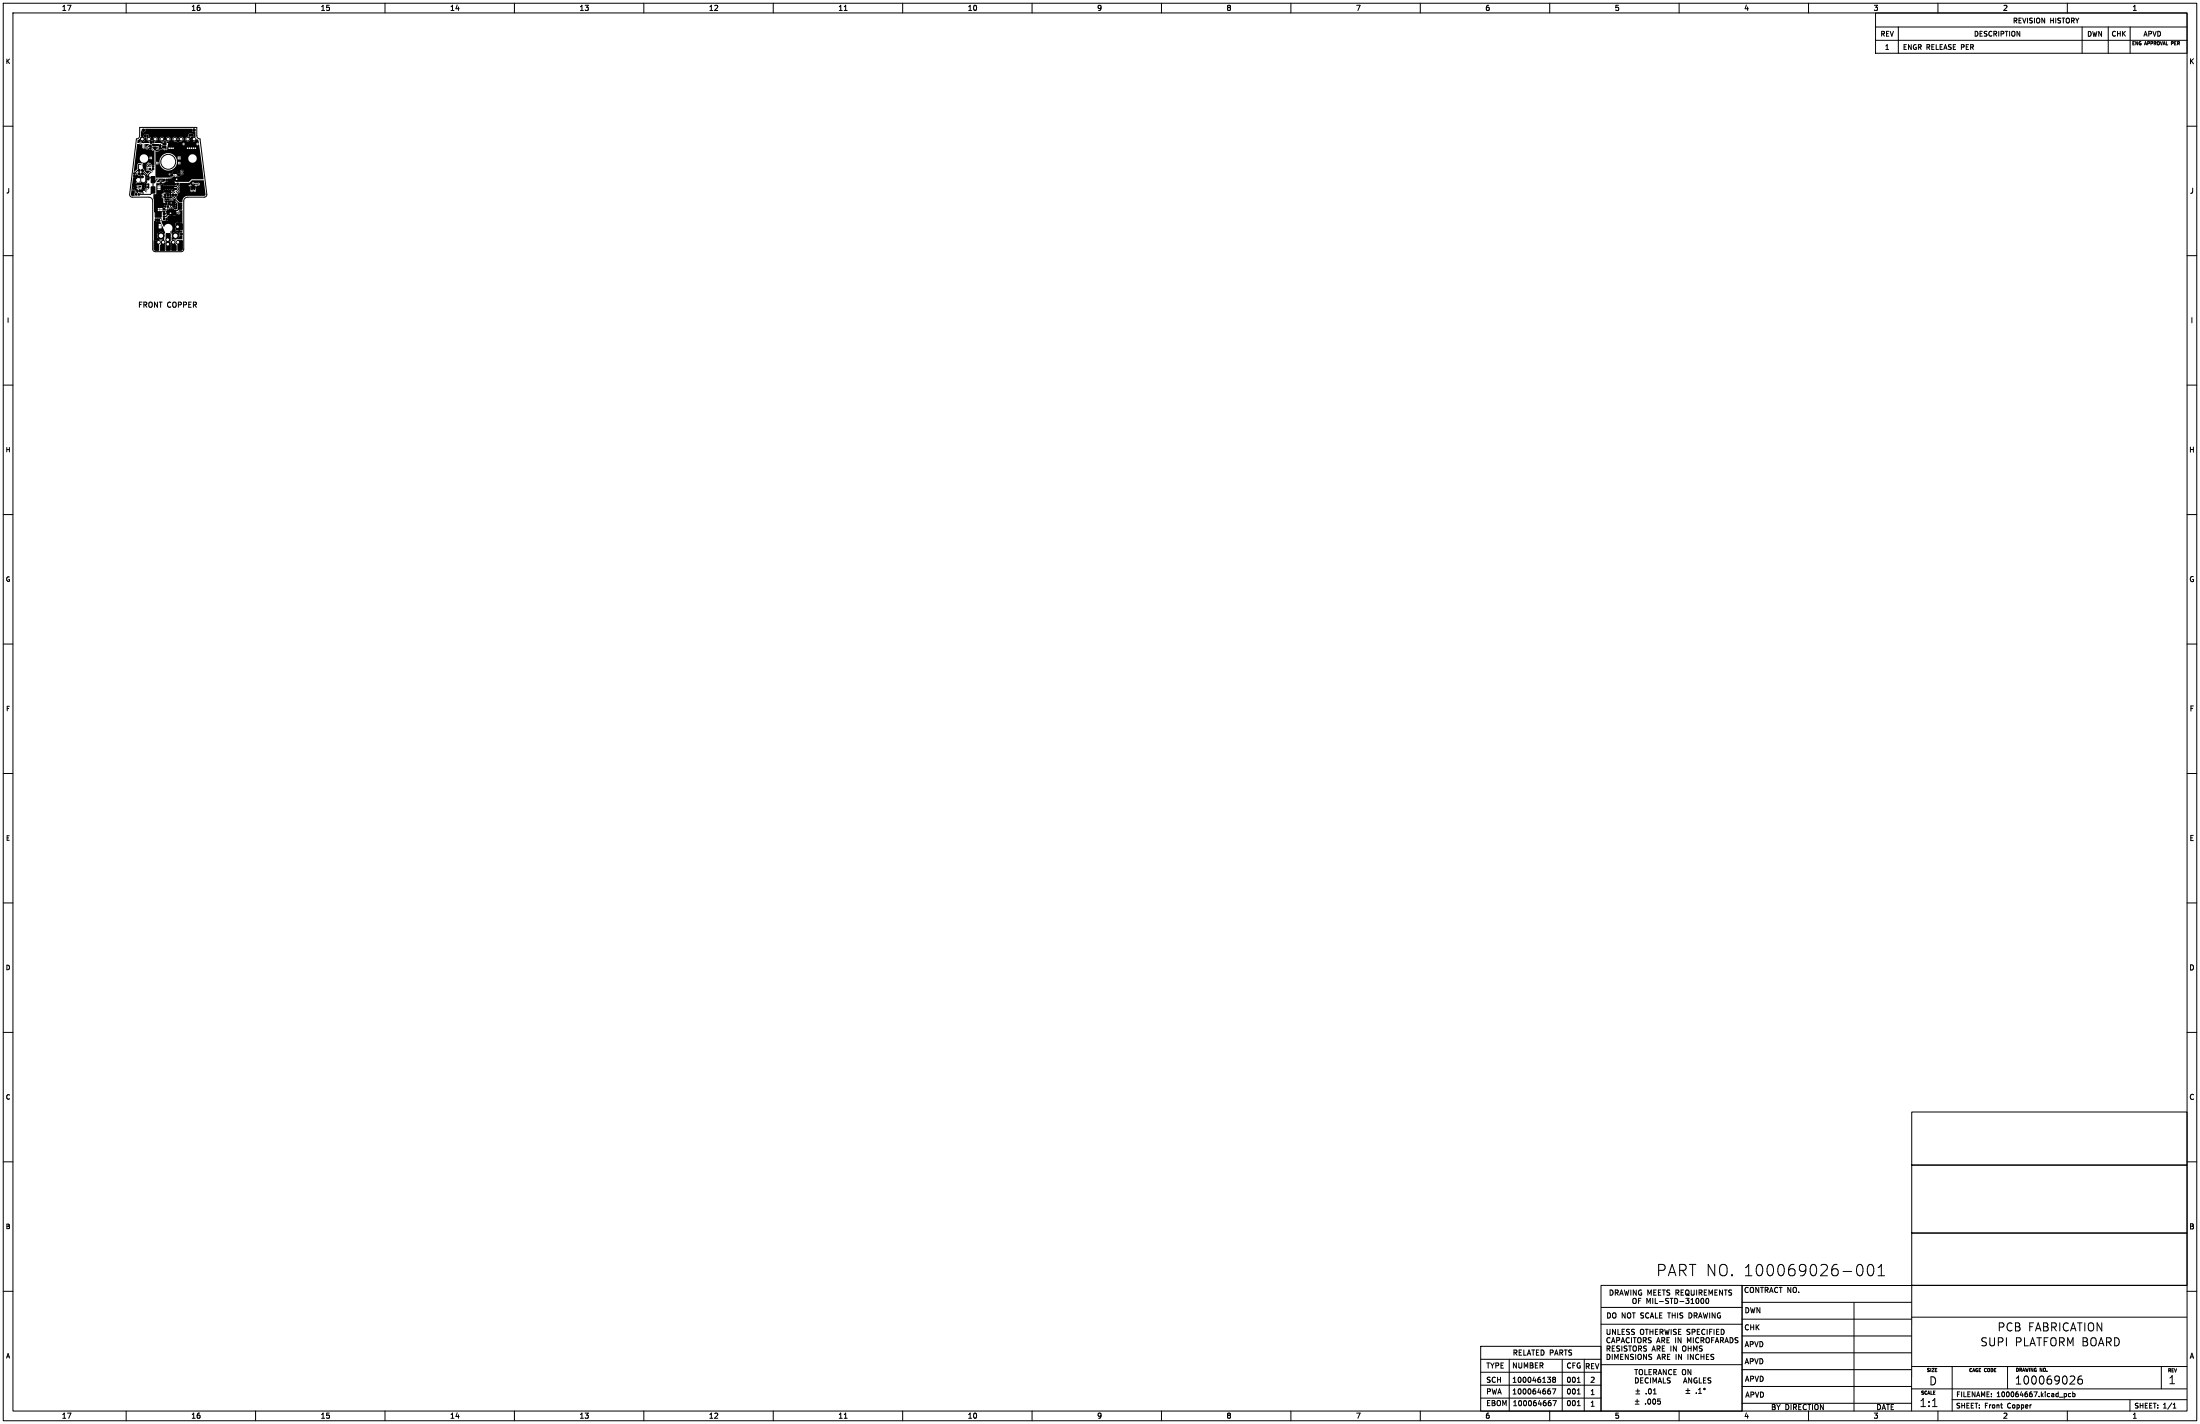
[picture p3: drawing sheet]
<svg xmlns="http://www.w3.org/2000/svg" width="864mm" height="559mm" viewBox="0 0 864 559" stroke-linecap="round" stroke-linejoin="round" font-family="sans-serif">
<g fill="none" stroke="#000" stroke-width=".39">
<path d="M1.3 1.3h861v556.2h-861zM5.1 5.1h853.4v548.6h-853.4zM49.5 1.3v3.8M100.3 1.3v3.8M151.1 1.3v3.8M201.9 1.3v3.8M252.7 1.3v3.8M303.5 1.3v3.8M331.4 4.1h1.1M354.3 1.3v3.8M405.1 1.3v3.8M455.9 1.3v3.8"/>
<path d="M506.7 1.3v3.8M557.5 1.3v3.8M608.3 1.3v3.8M659.1 1.3v3.8M709.9 1.3v3.8M736.2 5.1h122.3v15.8h-122.3zM736.2 10.6h122.3M736.3 15.8h122.2M740.3 19.4h1.1M740.3 18l.5-.5v1.9M745.2 10.6v10.3M760.7 1.3v3.8"/>
<path d="M811.5 1.3v3.8M817.3 10.6v10.3M827.6 10.6v10.3M836.2 10.6v10.3M837.3 16.9h.4M837.9 16.3h-.6v1.3h.6M838.4 17.6v-1.3l.7 1.3M1.3 49.5h3.8M54.8 50h22.5v3.2a1.27 1.27 0 0 0 1.2 1.3l2.7 22-.3 .6-.6 .3h-6.6a1.52 1.52 0 0 0-1.6 1.5v18.9l-.3 .7-.7 .3h-10.2l-.8-.5-.2-19.4a1.52 1.52 0 0 0-1.5-1.5h-6.6l-.9-.8 2.7-22.1a1.27 1.27 0 0 0 1.2-1.3zM57.9 53.3v.7l1.3 1.4v.4M59 58.2l1.5 .1M60.2 58.7l.3 .1"/>
<path d="M60.5 57.8h-.9l-.6-.6h-.5l-.8 .9M61 54.6l-.8 .7v.5M61.1 58.8h.1M61.1 58.3l.5 .3M61.1 58.8l.9 .3M61.1 57.8l1 .3M62 59.1h.1M62.9 57.2h.1M63.5 54.6l1 1v1M64 56.6h-.4l-.7 .6M64 57.7l-.5 .5h-.6l-.9 .9M64.5 57.7v.8"/>
<path d="M65 57.7l.3 .8M66 54.6l-1 1v1M68.6 54.6l1 .7M71.1 54.6l-1 .7M74.5 53v.7l-.8 .9M858.5 49.5h3.8M52.6 73h1.3M52.6 73h.1M52.8 69.1l.3 .3h1.5M53.4 72.5l-1.3-.2-.1 1.3 .6 .4 .5-.5 1.1-.1M53.4 74.5l.1 1.8M53.6 74h.3"/>
<path d="M53.9 74h.1M53.9 75l.2 .5h.3M53.9 73h.1M54.4 74.4v.4M54.6 68.2l.7 .6v2.5l-.3 .2M54.9 74.8v.9M55.4 74.8l.2 1M55.6 64.5l-1.2 .1 .2 2.3h-.6l-1.2 1.2M55.9 72h.1M55.9 75l.2 .8M55.9 66.9l1.7 1.7v3l-.3 .3-1.4 .1M55.9 68.2h.5l.8 .8v2.3l-1.7 .2-.1 .7"/>
<path d="M56.2 74h.6l.5 .5M56.2 73h.5l.5 .5M56.3 74.5l1.1 .6M57.2 72.5h-.9M57.8 72.8h.1M57.9 64.9h.1M58.2 73.5l-.3 .5M58.2 72.5l-.4 .3M58.3 64.4h.1M58.4 64.4v.5M58.9 64.9h.1M58.9 66.3l.6 .7"/>
<path d="M60.1 66.3l-2 2.3v.7M60.1 69.8h-1.4l-.6 .5M60.1 75.3l-1 1h-4.6M61.8 70.2l-1 1h-.7v2.6M63.9 77.3l1 .1M64.4 75.1l.2 .7M65.9 75.1v.6l-.6 .1-.4 .7M66.3 79.1h.4l.5 .5M66.4 75.1v.7l-.5 .7M66.6 68.4h.7M66.9 75.1v1.4M66.9 76.5h.1"/>
<path d="M67.3 68.9h.1M67.3 68.9h1.1M67.9 76.5h.1M67.9 75.1v1.4M67.9 75.1h.1M68.1 69.4h.5M68.5 78.5h.4l1.7 1.7M68.8 74.2h.1M68.8 73.2h.9M68.8 74.2h.9M69 76.5h-1.1M69.3 68.9h.9"/>
<path d="M69.7 73.2h.1M71.4 68.2l-1.2 .2M74.9 72.8l.4 .4M75.4 72.6l-.2-.5h-.6l-.3 .7M75.4 74.1l-.1 .7M75.8 74.1v1.1M75.8 72.1v.5M76.2 74.1l.1 .7M76.7 72.8l-.4 .4M77.9 72.3h-1.4l-.3 .3M64.4 82l.8 .5M64.4 83.1v.8l1.5-.3"/>
<path d="M64.4 86h.1M65.2 82.5l.3 .6h.4M65.2 82.5h.1M65.9 84.1l-.8 .9h-.7v1M65.9 81v1.6M65.9 81h.1M66.3 80.1l.9 .2 .1 .7M68.5 80.3l-.2 .7M68.7 83.1h-1.1l-.3 .2 .8 .8 1.4 .2M68.7 83.6h1.5M70.6 81.6l-.9 1h-1M1.3 100.3h3.8"/>
<path d="M54.7 119.5h.7M55.7 118.6h-1v2M56.5 119.6l.9-.1 .1-.8-1-.1v2M57 119.6l.6 1M58.5 118.8l.4-.2 .8 .2 .1 1.1-.3 .6-.6 .1-.4-.3zM61.8 118.6v2l-1.2-2v2M62.5 118.6h1.1M63.1 118.6v2M858.5 100.3h3.8M1.3 151.1h3.8M858.5 151.1h3.8M1.3 201.9h3.8"/>
<path d="M858.5 201.9h3.8M1.3 252.7h3.8M858.5 252.7h3.8M1.3 303.5h3.8M858.5 303.5h3.8M1.3 354.3h3.8M858.5 354.3h3.8M1.3 405.1h3.8M858.5 405.1h3.8M750.4 436.4h108.1v20.8h-108.1zM1.3 455.9h3.8M750.4 457.2h108.1v26.7h-108.1z"/>
<path d="M858.5 455.9h3.8M728.8 497.9a1.63 1.63 0 0 1 1-1.7 1.14 1.14 0 0 1 1.3 .8 2.29 2.29 0 0 1-1.3 3.6 1.63 1.63 0 0 1-1-1.7M733.4 496.6a1.06 1.06 0 0 1 1.1-.4 1.06 1.06 0 0 1 .8 .8 2.29 2.29 0 0 1-1.2 3.6 2.71 2.71 0 0 1-.7-4zM737.2 497.5l1.3-1.3v4.4M750.4 483.9h108.1v20.5h-108.1zM1.3 506.7h3.8M628.5 504.4h55.3v49.4h-55.3zM628.5 519.7h55.3M628.6 513.1h55.2M631.1 515.2a1.03 1.03 0 0 1 1.1 1 1.03 1.03 0 0 1-1.1 1zM632 506.2a1.03 1.03 0 0 1 1.2 1 1.03 1.03 0 0 1-1.2 1.1zM633.3 515.3l.6-.1 .4 .3 .1 1-.5 .7-.8-.3-.1-1z"/>
<path d="M634.1 507.3l.9-.1 .1-.8-1-.2v2.1M634.6 507.3l.6 1M635.8 508.3l.7-2.1 .7 2.1M636 507.7h1M637.7 506.2l.4 2.1 .4-1.5 .4 1.5 .5-2.1M640.2 506.2v2.1M641.2 509.6l.6-.1 .4 .3 .1 1-.5 .7-.8-.3-.1-1zM642.3 506.2v2.1l-1.2-2.1v2.1M643.2 510.5h.6M644.1 509.5h-.9v2M644.3 506.3a.92 .92 0 0 0-1.1 1 .92 .92 0 0 0 1.2 .8v-.7h-.4M646.5 511.5v-2l.6 1.4 .7-1.4v2"/>
<path d="M646.8 508.3v-2.1l.7 1.5 .7-1.5v2.1M648.8 509.5v2M649.2 507.2h.6M649.7 509.5v2h1M650.1 506.2h-.9v2.1h.9M651 507.2h.7M651.4 510.8h1.5M652 506.2h-1v2.1h1M652.6 506.2h1.1M653.1 506.2v2.1M655 509.6l-1.1 .1a.85 .85 0 0 0 1 1.1l-.1 .6h-1M655.5 506.3l-1.1 .1a.85 .85 0 0 0 1 1.1l-.1 .7h-1"/>
<path d="M655.6 509.5h1.1M656.1 509.5v2M657.4 509.5a1.03 1.03 0 0 1 1.2 1 1.03 1.03 0 0 1-1.2 1zM657.9 507.3l.9-.1 .1-.8-1-.2v2.1M658.4 507.3l.6 1M659.4 510.8h1.6M659.9 507.2h.7M660.9 506.2h-1v2.1h1M661.7 509.5h1.3l-.7 .8 .6 .2v.8h-1.2M661.9 506.3l.6-.1 .4 .3 .1 1.1-.5 .7-.8-.3v-1.1zM662 507.8l1.1 .6M663.8 511.5h1.1"/>
<path d="M663.8 510.1l.6-.6v2M663.9 506.2v1.7l.4 .4 .7-.4v-1.7M666 509.6l.2-.1a.99 .99 0 0 1 .7 1 .99 .99 0 0 1-.9 .9l-.3-.6zM666 506.2v2.1M667 507.3l.9-.1 .1-.8-1-.2v2.1M667.5 507.3l.6 1M667.9 509.6l.2-.1a.99 .99 0 0 1 .8 1 .99 .99 0 0 1-1 .9l-.2-.6zM669 507.2h.7M669.9 509.6l.2-.1a.99 .99 0 0 1 .7 1 .99 .99 0 0 1-.9 .9l-.3-.6zM670 506.2h-1v2.1h1M670.8 508.3v-2.1l.7 1.5 .7-1.5v2.1M673.2 507.2h.6"/>
<path d="M674.1 506.2h-.9v2.1M676.2 506.2v2.1l-1.2-2.1v2.1M676.8 506.2h1.2M677.4 506.2v2.1M679.7 506.3l-.7-.1-.4 .4 .2 .5 .6 .2M683.8 517.7h66.6M683.8 511.1h66.6M683.8 504.5v49.2M685.3 513.1a1.03 1.03 0 0 1 1.2 1.1 1.03 1.03 0 0 1-1.2 1zM686.2 505.4a.9 .9 0 0 0-1.2 .8 .9 .9 0 0 0 1.2 .8M687.2 513.1l.4 2.1 .4-1.5 .4 1.5 .5-2.1M687.3 505.3l.6-.1 .4 .3 .1 1-.5 .7-.8-.3-.1-1z"/>
<path d="M690.4 505.2v2l-1.2-2v2M690.8 513.1v2.1l-1.1-2.1v2.1M691.1 505.2h1.1M691.6 505.2v2M692.9 506.2h1l.1-.8-1.1-.2v2M693.4 506.2l.7 1M694.6 507.2l.7-2 .7 2M694.8 506.6h1M697.8 505.4a.9 .9 0 0 0-1.2 .8 .9 .9 0 0 0 1.2 .8M698.4 505.2h1.2M699 505.2v2M703 505.2v2l-1.2-2v2"/>
<path d="M703.9 505.5l.4-.3 .8 .3 .1 1-.3 .6-.6 .1-.4-.3zM706.1 507v.2M727.8 511.1v42.6M737.2 500.6h2.6M750.4 504.4v49.3M750.5 516.9h107.9M858.5 504.4h-174.7M858.5 506.7h3.8M581.2 528.3h47.3v25.5h-47.3zM581.2 538.5h47.3M581.2 533.4h47.3M592.4 533.4v20.3"/>
<path d="M613.2 533.4v20.3M621.9 533.4v20.3M628.5 535.5h55.2M630.8 521.6v1.7l.4 .4 .8-.4v-1.7M630.8 531.5a1.03 1.03 0 0 1 1.2 1 1.03 1.03 0 0 1-1.2 1zM630.8 528.2v2M631.3 529.2l.7 1M632 525.1a.82 .82 0 0 0-1 0 .82 .82 0 0 0-.2 1M632.6 526.9l.7-2 .6 2M632.9 528.2v2h.9M632.9 531.5v2M633.8 533.5v-2l.7 1.4 .7-1.4v2"/>
<path d="M634.1 521.6v2.1l-1.1-2.1v2.1M635.1 521.6v2.1h1M635.4 526l.4-.4-.1-.5-1.1-.2v2M635.8 529.8l-.4 .4-.8-.1M636.2 532.4h.6M636.4 526.9l.6-2 .7 2M636.7 528.2v2M636.8 522.6h.6M637.1 531.5h-.9v2h.9M637.7 521.6h-.9v2.1h.9M638.7 529.8l-.4 .4-.8-.1M639.2 531.5v2l-1.2-2v2"/>
<path d="M639.6 525.1a.82 .82 0 0 0-1.1 0 .82 .82 0 0 0-.2 1M639.7 521.7l-1.1 .1a.85 .85 0 0 0 1 1.1l-.1 .7h-1M639.8 528.2v2M640.4 524.9v2M641.1 524.9h1.2M641.1 529.9l.4 .3 .8-.3M641.2 531.5l-1.1 .1a.85 .85 0 0 0 1 1.1l-.1 .7h-1M641.6 521.7l-1.1 .1a.85 .85 0 0 0 1 1.1l-.1 .7h-1M641.7 524.9v2M641.7 537.4h1.2M642.1 531.5v2M642.3 537.4v2.1"/>
<path d="M642.9 525.2l.4-.3 .8 .3 .1 1.1-.3 .5-.6 .1-.4-.3zM643 531.7l.4-.2 .8 .2 .1 1.1-.3 .6-.6 .1-.4-.3zM643.2 529.2l1-.1 .1-.7-1.1-.2v2M643.4 538.8l.1-1.1 .4-.3 .8 .3 .1 1.1M643.7 529.2l.7 1M644 521.9l.4-.3 .8 .3 .1 1.1-.3 .6-.6 .1-.4-.3zM645.1 526l.9-.1 .1-.8-1-.2v2M645.6 526l.6 .9M645.7 537.4v2.1M645.8 521.6h1.2M646.3 528.3l-1 .1a.85 .85 0 0 0 .9 1l-.1 .7h-.9M646.3 531.5v2l-1.1-2v2"/>
<path d="M646.4 521.6v2.1M647.3 538.4h.7M647.7 522.6h1.1M647.7 521.6v2.1M648.2 525l-1.1 .1a.85 .85 0 0 0 1 1.1l-.1 .6h-1M648.3 537.4h-1v2.1M648.4 531.5l-1.1 .1a.85 .85 0 0 0 1 1.1l-.1 .7h-1M648.5 530.2l.6-2 .7 2M648.7 529.6h.9M648.8 521.6v2.1M649.8 522.6h.7M649.9 538.5l.4-.4-.1-.5-1.1-.2v2.1"/>
<path d="M650.3 526.9l.7-2 .7 2M650.5 529.2l1-.1 .1-.7-1.1-.2v2M650.5 526.4h1M650.5 533.5l.7-2 .6 2M650.7 532.9h1M650.8 521.6h-1v2.1h1M650.9 539.5l.7-2.1 .6 2.1M651 529.2l.7 1M651.7 522.7l.9-.1 .1-.8-1-.2v2.1M652.1 522.7l.7 1M652.3 526l1-.1 .1-.8-1.1-.2v2M652.5 532.5l1-.1 .1-.8-1.1-.1v2"/>
<path d="M652.5 529.1h.7M652.8 526l.7 .9M653 532.5l.7 1M653.5 528.2h-1v2h1M653.5 521.6l.5 2.1 .4-1.5 .3 1.5 .5-2.1M654.1 537.4v2.1l-1.2-2.1v2.1M654.4 525.9h.6M654.6 532.4h.6M655.3 524.9h-.9v2h.9M655.5 531.5h-.9v2h.9M655.9 528.2v2M656 521.6v2.1"/>
<path d="M656.2 537.6a.82 .82 0 0 0-1 0 .82 .82 0 0 0-.2 1M657.1 538.4h.7M657.7 524.9v2M657.9 531.5v2M658 521.7l-1 .1a.85 .85 0 0 0 .9 1.1l-.1 .7h-.9M658 528.2v2l-1.1-2v2M658 537.4h-.9v2.1M658.9 522.6h.7M659.9 524.9v2l-1.2-2v2M659.9 521.6h-1v2.1h1M660.1 531.5v2l-1.2-2v2M660.4 538.8l.1-1.1 .4-.3 .7 .3 .1 1.1"/>
<path d="M660.7 528.3l.6-.1 .4 .3 .1 1-.5 .7-.7-.3-.1-1zM662.4 526.9v-2l.7 1.5 .6-1.5v2M662.6 531.5v2M662.7 529.1h1.1M662.7 528.2v2M663.4 521.7l-1.1 .1a.85 .85 0 0 0 1 1.1l-.1 .7h-1M663.8 537.4v2.1l-1.2-2.1v2.1M663.8 528.2v2M664.2 522.7l1-.1 .1-.8-1.1-.2v2.1M664.7 524.9v2M664.7 531.5v2l-1.1-2v2M664.8 530.2v-2l.7 1.4 .7-1.4v2"/>
<path d="M666.3 522.6h.6M666.8 531.6a.9 .9 0 0 0-1.2 .9 .9 .9 0 0 0 1.2 .8M666.8 525.1a.9 .9 0 0 0-1.2 .8 .9 .9 0 0 0 1.2 .8M667.2 521.6h-.9v2.1h.9M667.7 526l1-.1 .1-.8-1.1-.2v2M667.7 531.5v2M667.7 532.4h1.2M668.2 528.3l-1.1 .1a.85 .85 0 0 0 1 1l-.1 .7h-1M668.2 526l.7 .9M668.9 531.5v2M669.3 521.8a.9 .9 0 0 0-1.3 .9 .9 .9 0 0 0 1.3 .8M669.8 532.4h.7"/>
<path d="M669.9 525l.6-.1 .4 .3 .1 1.1-.5 .6-.8-.3v-1zM670.1 521.6v2.1M670.8 531.5h-1v2h1M671.1 522.6h.7M671.9 525.9h.7M672.1 521.6h-1v2.1M672.7 531.5l-1 .1a.85 .85 0 0 0 1 1.1l-.1 .7h-1M672.8 521.6v2.1M672.8 524.9h-.9v2M673.3 526.9l.7-2 .7 2M673.5 526.4h1M673.8 522.6h.7"/>
<path d="M674.8 521.6h-1v2.1h1M675.4 526l.9-.1 .1-.8-1-.2v2M675.7 521.6a1.03 1.03 0 0 1 1.1 1.1 1.03 1.03 0 0 1-1.1 1zM675.8 526l.7 .9M677.1 526.9l.7-2 .7 2M677.3 526.4h1M679.1 524.9a1.03 1.03 0 0 1 1.2 1 1.03 1.03 0 0 1-1.2 1zM682.2 525l-1 .1a.85 .85 0 0 0 .9 1.1l-.1 .6h-.9M683.8 537.5h66.6M683.8 530.9h66.6M683.8 524.3h66.6M750.4 536.3h108"/>
<path d="M766.3 536.3v17.4M788.1 536.2v8.8M794.7 528.1h1.5M797.1 527.2h1.6M817.2 540a1.26 1.26 0 0 0-1.5 1.3v1.2l.3 .5 .9 .1 .4-.3 .2-1-.3-.5-.9-.1-.6 .6M848.4 536.3v8.7M49.5 553.7v3.8M100.3 553.7v3.8M151.1 553.7v3.8M201.9 553.7v3.8M252.7 553.7v3.8M303.5 553.7v3.8"/>
<path d="M331.4 556.6h1.1M354.3 553.7v3.8M405.1 553.7v3.8M455.9 553.7v3.8M506.7 553.7v3.8M557.5 553.7v3.8M581.2 548.6h47.3M581.2 543.6h47.3M583.9 546.1l1-.1 .1-.8-1.1-.2v2M585.7 545l.5 2 .4-1.4 .4 1.4 .5-2M588 547l.6-2 .7 2M588.1 546.5h1"/>
<path d="M607.4 540.4h1.3l-.7 .8M608.3 553.7v3.8M608.5 545.9v1M608.5 541.3v1.1M608.7 550.5v1M609.4 545h1.3l-.8 2M609.6 549.6h1.3l-.8 2M609.9 541.3l-.4 .4 .4 .8 .7-.4-.4-.8M609.9 541.3l-.4-.4 .4-.5 .7 .4-.4 .5M609.9 541.3h.3M619.2 547h1.1M619.2 551.6h1.1"/>
<path d="M619.2 542.5h1.1M641.9 549.9h1.5M641.9 551h1.5M642 540.7v2l1-.3M642.1 545.8h1.6M642.1 547h1.6M642.7 549.1v1.5M642.9 545.1v1.5M644 540.7v2h1M645.9 550.8v.2M646 542.4l.4 .3 .6-.2M647.1 549.1l.2-.1a.99 .99 0 0 1 .7 1 .99 .99 0 0 1-.9 .9l-.3-.7z"/>
<path d="M647.9 540.7v2M648.9 540.7v2M649 547h1.2M649 549.1l.2-.1a.99 .99 0 0 1 .8 1 .99 .99 0 0 1-1 .9l-.3-.7zM650.2 540.7v2M650.9 542.7l.7-2 .6 2M651.7 549h-.9l-.1 .9h1v.9h-1M652.9 540.7v2h1M655.6 542.3l-.4 .4-.7-.1M659.1 553.7v3.8M660.9 542.7l.6-2 .7 2M661.8 546.8h1.6"/>
<path d="M661.8 545.6h1.6M662.6 544.9v1.5M664 540.7v2l-1.1-2v2M665.3 540.8l-.3 .4M665.9 546.6v.2M666.2 541.9v.6l-.4 .2-.8-.5M666.7 546.8h1.2M666.7 545.4l.6-.6v2M667 540.7v2h1M668.7 540.7v2h1M671.6 542.3l-.4 .4-.8-.1M683.8 550.7h66.6"/>
<path d="M683.8 544.1h66.6M685.3 548.3l.7-2 .6 2M685.5 547.7h1M687.3 547.3l1-.1 .1-.7-1.1-.2v2M689.1 546.3l.6 2 .7-2M691.6 546.3h-.5v2h.5M695.7 551.1h.7l.4 .4-.4 .6 .4 .2 .1 .5-.4 .4h-.8zM695.7 552.1h.7M697.5 551.1l.6 1.1M698.1 552.2v1M698.8 551.1l-.7 1.1M709.9 553.7v3.8"/>
<path d="M750.4 545h108M758.6 552h1.8M760.7 553.7v3.8M766.3 549.3h92.1M785.3 551.3h.8M785.9 552.6h.2M810.5 546.8l.7 .4-.1 .7-.6 .2M811.5 553.7v3.8M812.8 546.9l-.5-.1-.4 .4 .2 .8h.7M813.6 546.9l.6-.1 .4 .4-.2 .8h-.8M813.6 546.2v1.9M814.1 540.1l.3 .5-.1 .7-1.8 1.8h1.9"/>
<path d="M836.1 549.4v4.3M853.1 552.6h1.1M853.1 551.2l.5-.6v2"/>
<circle cx="66" cy="63.5" r="2.92"/>
<circle cx="669.1" cy="545.1" r=".28"/>
</g>
<g fill="#000" stroke="#000" stroke-width=".39">
<path d="M55.2 53.9h1.3v1.3h-1.3zM56.7 53.1h.5v.5h-.5zM57.6 53.1h.5v.5h-.5zM58.7 57h.6v.4h-.6zM58.7 58h.6v.5h-.6zM59 55.5h.5v.5h-.5zM60.3 57.7l.4 .1zM60.3 58.2l.3 .1zM60.3 58.7l.3 .1zM60 55.5h.4v.5h-.4zM60.9 58.7l.3 .1zM60.9 58.2l.3 .1z"/>
<path d="M60.9 57.7l.3 .1zM62.6 58h.6v.4h-.6zM62.6 57h.6v.5h-.6zM63.9 56.2h.3v.7h-.3zM63.9 57.4h.3v.7h-.3zM64.4 56.2h.3v.7h-.3zM64.4 57.4h.3v.7h-.3zM64.9 56.2h.3v.7h-.3zM64.9 57.4h.3v.7h-.3zM69.5 55.1h.2v.4h-.2zM69.5 54.4h.7v.4h-.7zM70 55.1h.2v.4h-.2z"/>
<path d="M74.3 52.7h.4v.6h-.4zM75.2 52.7h.5v.6h-.5zM52.5 68.8h.5v.5h-.5zM52.5 67.9h.5v.4h-.5zM52.3 72.8h.6v.5h-.6zM52.3 73.8h.6v.4h-.6zM53.2 76h.5v.6h-.5zM53.2 72.8h.7v.3h-.7zM53.2 73.3h.7v.3h-.7zM53.2 73.8h.7v.3h-.7zM53.2 72.3l.5 .3h-.5zM53.2 74.3l.5 .2-.5 .1z"/>
<path d="M53.9 74.6l.1 .5h-.3zM53.7 71.8h.3v.5zM54.2 74.4h.3v.7h-.3zM54.2 71.8h.3v.7h-.3zM54.3 76h.4v.6h-.4zM54.7 74.4h.3v.7h-.3zM54.7 71.8h.3v.7h-.3zM55.2 74.4h.3v.7h-.3zM55.2 71.8h.3v.7h-.3zM55.8 73.8h.7v.3h-.7zM55.8 73.3h.7v.3h-.7zM55.8 72.8h.7v.3h-.7z"/>
<path d="M55.7 74.6l.3 .5h-.3zM55.7 71.8h.3l-.1 .5zM56 74.3h.5v.3zM56 72.5l.5-.2v.3zM56.9 72.2h.5v.6h-.5zM56.9 73.2h.5v.6h-.5zM57.8 64.5l.2 .1v.6h-.3zM57.8 66h.2v.7h-.3zM57.9 69.1h.5v.5h-.5zM57.9 70.1h.5v.5h-.5zM57.9 72.2h.5v.6h-.5zM57.9 73.2h.5v.6h-.5z"/>
<path d="M58.3 64.5l.2 .1v.6h-.3zM58.8 64.5l.2 .1v.6h-.3zM58.8 66h.2v.7h-.3zM59.8 66.1h.5v.5h-.5zM59.8 65.1h.5v.5h-.5zM59.3 74.8l.8-.5 .7 .5v1h-1.5zM59.3 70.7l.8-.5 .7 .5v1h-1.5zM59.3 73.3h1.5v1.2l-.7-.5-.8 .5zM59.3 69.3h1.5v1.1l-.7-.5-.8 .5zM62.9 71.7h.5v.5h-.5zM62.9 70.8h.5v.5h-.5zM63.6 73h.9v.3h-.9z"/>
<path d="M63.6 74h.9v.3h-.9zM64.3 74.8l.2-.2v.9h-.2zM64.3 71.9h.2v.8h-.2zM64.3 73h.2v1.3h-.2zM64.2 70.3h.5v.6h-.5zM64.8 71.9h.2v.8h-.2zM64.8 74.7h.2v.8h-.2zM64.6 76.2h.6v.5h-.6zM64.6 77.2h.6v.5h-.6zM65 78.9h.5v.5h-.5zM65.3 71.9h.2v.8h-.2zM65.2 73h.2v1.3h-.2z"/>
<path d="M65.3 74.7h.2v.8h-.2zM65.2 70.3h.4v.6h-.4zM65.8 71.9h.2v.8h-.2zM65.8 74.7h.2v.8h-.2zM65.6 76.2h.6v.5h-.6zM65.6 77.2h.6v.5h-.6zM66 78.9h.6v.5h-.6zM66.3 71.9h.2v.8h-.2zM66.1 73h.2v1.3h-.2zM66.3 74.7h.2v.8h-.2zM66.8 71.9h.2v.8h-.2zM67 78.8h1.7v1.1h-1.7z"/>
<path d="M67 78.2h.4v.5h-.4zM66.8 74.7h.2v.8h-.2zM66.7 76.2h.5v.5h-.5zM66.7 77.2h.5v.5h-.5zM67 73h.2v1.3h-.2zM67.3 71.9h.2v.8h-.2zM67.3 74.7h.2v.8h-.2zM67.6 78.2h.4v.5h-.4zM66.8 68.2h.9v.3h-.9zM66.8 68.7h.9v.3h-.9zM67.7 77.2h.5v.5h-.5zM67.7 76.2h.5v.5h-.5z"/>
<path d="M67.8 71.9h.2v.8h-.2zM67.8 74.7h.2v.8h-.2zM67.8 67.2h.3v.9h-.3zM67.9 73h.2v1.3h-.2zM68 69.7l.2 .2-.2 .2-.2-.2zM68.3 78.2h.4v.5h-.4zM68.3 71.9h.2v.8h-.2zM68.3 74.7h.2v.8h-.2zM67.8 69.9h.8v1h-.8zM68 69.7l.6 .2zM68.3 67.2h.3v.9h-.3zM68.8 67.2h.3v.9h-.3z"/>
<path d="M68.7 76.2h.5v.5h-.5zM68.7 77.2h.5v.5h-.5zM68.4 74h.8v.3h-.8zM68.4 73h.8v.3h-.8zM68.8 69.7l.6 .2zM69.4 75h.6v.4h-.6zM69.4 73.9h.6v.5h-.6zM68.8 69.9h.8v1h-.8zM69.4 69.7l.2 .2-.2 .2-.2-.2zM69.3 67.2h.3v.9h-.3zM69.4 71.9h.6v.5h-.6zM69.4 72.9h.6v.5h-.6z"/>
<path d="M69.7 68.7h.9v.3h-.9zM69.7 68.2h.9v.3h-.9zM69.9 79.7h1.5v1.1l-.8-.5-.7 .5zM71.1 66.9h.6v.5h-.6zM71.1 68h.6v.4h-.6zM74.9 73h.8v.3h-.8zM74.9 73.4h.8v.3h-.8zM75.3 73.8h.2v.6h-.2zM75.3 72.3h.2v.6h-.2zM75.7 73.8h.2v.6h-.2zM75.7 72.3h.2v.6h-.2zM75.9 73.4h.7v.3h-.7z"/>
<path d="M75.9 73h.7v.3h-.7zM76.1 73.8h.2v.6h-.2zM76.1 72.3h.2v.6h-.2zM60.9 85.9h.4v.7h-.4zM60.9 83.1h.4v.4h.3v-.4h.4v.4h.2v-.4h.4v.4h.3v-.4h.4v2.1h-2.4zM61.6 85.9h.4v.7h-.4zM62.2 85.9h.4v.7h-.4zM60.5 94.4l1.9 .1 .4 .3v.6l-.5 .3v2.5h-1.3l-.5-.4zM62.9 85.9h.4v.7h-.4zM63.6 94.6l.6-.1 .5 .3v3.4h-1.8v-1.7l.5-.5zM64.2 85.7h.4v.6h-.4zM64.1 83.7h.6v.5h-.6z"/>
<path d="M64.1 84.7h.6v.5h-.6zM64.1 81.8h.6v.5h-.6zM64.1 82.8h.6v.5h-.6zM64.7 80.7h.4v.6h-.4zM65 79.9h.5v.4h-.5zM65.2 85.7h.4v.6h-.4zM65.3 95.2l1.5 .1v2.9l-1.6-.1zM65.6 82.4h.7v.3h-.7zM65.6 82.9h.7v.3h-.7zM65.6 83.4h.7v.3h-.7zM65.6 83.9h.7v.3h-.7zM65.7 80.7h.4v.6h-.4z"/>
<path d="M66 79.9h.6v.4h-.6zM66.5 82.1h1.6v2.4h-1.6zM65.2 91.7h1.6l-.1 3-1.5-.1zM67 80.1h.4v.4h-.4zM67.1 80.8h.5v.5h-.5zM67.6 94.6l.6-.1 .4 .3 .1 1.2 .5 .5v1.7h-1.8zM67.6 80.1h.4v.4h-.4zM68.1 80.8h.4v.5h-.4zM68.3 80.1h.4v.4h-.4zM68.4 83.9h.7v.3h-.7zM68.4 83.4h.7v.3h-.7zM68.4 82.9h.7v.3h-.7z"/>
<path d="M68.4 82.4h.7v.3h-.7zM69.4 94.6l2.2-.2v3.3l-.3 .5h-1.5v-2.5l-.6-.5zM69.1 87.8h2.4v2.4h-2.4zM69.9 81.1l.7-.5 .8 .5v1h-1.5z"/>
<circle cx="55.1" cy="56.1" r=".18"/>
<circle cx="56.3" cy="51.1" r=".51"/>
<circle cx="56.4" cy="56.9" r=".25"/>
<circle cx="56.4" cy="57.7" r=".25"/>
<circle cx="57.7" cy="58.1" r=".18"/>
<circle cx="58.4" cy="54.6" r=".63"/>
<circle cx="59.8" cy="58.2" r=".18"/>
<circle cx="60.2" cy="58.7" r=".18"/>
<circle cx="61" cy="54.6" r=".63"/>
<circle cx="61.6" cy="58.6" r=".18"/>
<circle cx="62.1" cy="58.1" r=".18"/>
<circle cx="63.5" cy="56.6" r=".25"/>
<circle cx="63.5" cy="54.6" r=".63"/>
<circle cx="64.5" cy="58.5" r=".18"/>
<circle cx="65.3" cy="58.5" r=".18"/>
<circle cx="66" cy="54.6" r=".63"/>
<circle cx="66.4" cy="58.2" r=".25"/>
<circle cx="67.2" cy="58.2" r=".25"/>
<circle cx="67.9" cy="58.2" r=".25"/>
<circle cx="68.6" cy="54.6" r=".63"/>
<circle cx="69.9" cy="54.6" r=".18"/>
<circle cx="71.1" cy="54.6" r=".63"/>
<circle cx="72.1" cy="56.5" r=".25"/>
<circle cx="73.7" cy="58.2" r=".25"/>
<circle cx="73.7" cy="54.6" r=".63"/>
<circle cx="74.4" cy="58.2" r=".25"/>
<circle cx="75.2" cy="58.2" r=".25"/>
<circle cx="75.9" cy="58.2" r=".25"/>
<circle cx="76.1" cy="51.1" r=".51"/>
<circle cx="76.2" cy="54.6" r=".63"/>
<circle cx="76.7" cy="58.2" r=".25"/>
<circle cx="77.5" cy="56.5" r=".25"/>
<circle cx="53.9" cy="73" r=".18"/>
<circle cx="53.9" cy="74" r=".18"/>
<circle cx="54.2" cy="73.4" r=".18"/>
<circle cx="54.4" cy="74.4" r=".18"/>
<circle cx="54.4" cy="75.5" r=".18"/>
<circle cx="54.6" cy="66.9" r=".39"/>
<circle cx="54.6" cy="68.2" r=".39"/>
<circle cx="54.6" cy="69.4" r=".39"/>
<circle cx="54.9" cy="75.7" r=".18"/>
<circle cx="55" cy="71.5" r=".18"/>
<circle cx="55.1" cy="74.1" r=".18"/>
<circle cx="55.6" cy="75.8" r=".18"/>
<circle cx="55.6" cy="64.5" r=".18"/>
<circle cx="55.9" cy="68.2" r=".39"/>
<circle cx="55.9" cy="69.4" r=".39"/>
<circle cx="55.9" cy="66.9" r=".39"/>
<circle cx="56.1" cy="75.8" r=".18"/>
<circle cx="57.3" cy="74.5" r=".18"/>
<circle cx="57.4" cy="75.1" r=".18"/>
<circle cx="57.8" cy="72.8" r=".18"/>
<circle cx="57.9" cy="64.9" r=".18"/>
<circle cx="57.9" cy="74" r=".18"/>
<circle cx="57.9" cy="66.3" r=".18"/>
<circle cx="58.3" cy="64.4" r=".18"/>
<circle cx="58.9" cy="64.9" r=".18"/>
<circle cx="58.9" cy="62.2" r=".18"/>
<circle cx="58.9" cy="61.7" r=".18"/>
<circle cx="59.4" cy="62.2" r=".18"/>
<circle cx="59.4" cy="61.7" r=".18"/>
<circle cx="59.5" cy="67.3" r=".18"/>
<circle cx="61.5" cy="63.8" r=".18"/>
<circle cx="61.5" cy="64.3" r=".18"/>
<circle cx="61.8" cy="70.2" r=".18"/>
<circle cx="62" cy="64.3" r=".18"/>
<circle cx="62" cy="63.8" r=".18"/>
<circle cx="62.1" cy="74.3" r=".25"/>
<circle cx="62.1" cy="73.7" r=".25"/>
<circle cx="62.1" cy="73" r=".25"/>
<circle cx="62.7" cy="73" r=".25"/>
<circle cx="62.7" cy="74.3" r=".25"/>
<circle cx="62.7" cy="73.7" r=".25"/>
<circle cx="63.1" cy="71" r=".18"/>
<circle cx="63.9" cy="76.3" r=".18"/>
<circle cx="63.9" cy="77.3" r=".18"/>
<circle cx="64.6" cy="75.8" r=".18"/>
<circle cx="66.6" cy="68.4" r=".18"/>
<circle cx="67.2" cy="78.5" r=".18"/>
<circle cx="67.2" cy="79.6" r=".18"/>
<circle cx="67.4" cy="75.1" r=".18"/>
<circle cx="67.8" cy="78.5" r=".18"/>
<circle cx="67.9" cy="75.7" r=".18"/>
<circle cx="67.9" cy="77.4" r=".18"/>
<circle cx="68.4" cy="68.9" r=".18"/>
<circle cx="68.4" cy="75.1" r=".18"/>
<circle cx="69" cy="77.5" r=".18"/>
<circle cx="69.3" cy="70.4" r=".25"/>
<circle cx="69.3" cy="68.9" r=".18"/>
<circle cx="69.7" cy="73.2" r=".18"/>
<circle cx="69.7" cy="74.2" r=".18"/>
<circle cx="69.7" cy="75.2" r=".18"/>
<circle cx="70.1" cy="63.8" r=".18"/>
<circle cx="70.1" cy="62.2" r=".18"/>
<circle cx="70.1" cy="61.7" r=".18"/>
<circle cx="70.1" cy="64.3" r=".18"/>
<circle cx="70.6" cy="61.7" r=".18"/>
<circle cx="70.6" cy="62.2" r=".18"/>
<circle cx="70.6" cy="63.8" r=".18"/>
<circle cx="70.6" cy="64.3" r=".18"/>
<circle cx="71.4" cy="67.2" r=".18"/>
<circle cx="71.4" cy="68.2" r=".18"/>
<circle cx="74.3" cy="72.8" r=".18"/>
<circle cx="74.9" cy="72.8" r=".18"/>
<circle cx="75.3" cy="74.8" r=".18"/>
<circle cx="75.8" cy="72.1" r=".18"/>
<circle cx="75.8" cy="74.7" r=".18"/>
<circle cx="76.3" cy="74.8" r=".18"/>
<circle cx="76.7" cy="72.8" r=".18"/>
<circle cx="77.2" cy="72.8" r=".18"/>
<circle cx="77.9" cy="72.3" r=".18"/>
<circle cx="62.2" cy="81.9" r=".25"/>
<circle cx="62.2" cy="82.5" r=".25"/>
<circle cx="62.3" cy="95.1" r=".51"/>
<circle cx="62.6" cy="89.4" r=".25"/>
<circle cx="62.6" cy="88.8" r=".25"/>
<circle cx="62.6" cy="88.2" r=".25"/>
<circle cx="62.9" cy="81.9" r=".25"/>
<circle cx="62.9" cy="82.5" r=".25"/>
<circle cx="63.1" cy="86.2" r=".25"/>
<circle cx="63.1" cy="88.2" r=".25"/>
<circle cx="63.1" cy="89.4" r=".25"/>
<circle cx="63.1" cy="88.8" r=".25"/>
<circle cx="63.2" cy="92.5" r="1.27"/>
<circle cx="63.5" cy="81.9" r=".25"/>
<circle cx="63.5" cy="82.5" r=".25"/>
<circle cx="64.1" cy="95.1" r=".63"/>
<circle cx="65.2" cy="82.5" r=".18"/>
<circle cx="65.8" cy="94.1" r=".63"/>
<circle cx="65.9" cy="95.8" r=".63"/>
<circle cx="66.9" cy="83.7" r=".25"/>
<circle cx="67.1" cy="91" r=".18"/>
<circle cx="67.3" cy="81" r=".18"/>
<circle cx="68" cy="95.1" r=".63"/>
<circle cx="68.9" cy="92.5" r="1.27"/>
<circle cx="69.7" cy="89" r=".63"/>
<circle cx="69.8" cy="95.1" r=".51"/>
<circle cx="70.2" cy="83.6" r=".18"/>
<circle cx="71.1" cy="91.8" r=".51"/>
</g>
<g fill="#000">
<path d="M53.8 56.5h2v.5a.75 .75 0 0 0 .1 1.1 .75 .75 0 0 0 1.1-.1v-1.5h1.6l-1.1 1a.56 .56 0 0 0-.3 .9 .56 .56 0 0 0 .9 0l.8 .3v-.4l-.8 .1 .3-.4 .7 .1 .1 .6 .3-.1 .4 .6 .8 .1-.1 5.6-.4-.1v.6l-.2 .1-.1-.7-.4 .2-.5-.8a.87 .87 0 0 0-.9-.3 .87 .87 0 0 0-.6 .8l.4 .3h-.4l-.1 1.8 1.6 .3-1.1 1.1-1.2-1.2-.2-.6-.6-.3 .1-.3a.93 .93 0 0 1 .2-1.3l-.4-.6-1.5 .2-.4 .5v1.8l-1.4 1 .6-5.3h1.8a1.67 1.67 0 0 0 2.3 1.6 1.67 1.67 0 0 0 .4-2.8 1.67 1.67 0 0 0-2.7 1v.2h-1.8zM57.6 53.2h.4l.5 1.1-.4 .3zM59.1 55.5l.4 .2v.6l.4 .1 3.7 .1v.3l.3-.3 .1 .3-.5 .4-.5-.5v.6l-.7 .2-2.5-.2-.1-.2h3.1v-.4l-.5 .4h-2.6l-.2-.5-.6-.1zM55.4 51.3h.1a.86 .86 0 0 0 1.2 .5 .86 .86 0 0 0 .3-1.3l18.5 .1a.89 .89 0 0 0 .2 1 .89 .89 0 0 0 1 .2l.1 1.9-1 .1 .4 .5a.32 .32 0 0 0-.3 .3 .32 .32 0 0 0 .3 .3 .32 .32 0 0 0 .3-.4l.5 .5 .2-.5 .6 .4 .3 1.2a.59 .59 0 0 0-.9 0 .59 .59 0 0 0 0 .8h1l1.7 13.4-4.7 .1-1.1 1h-5.1l-.2-1.7a.5 .5 0 0 1 .2-.5 .5 .5 0 0 1 .6 0h1l.2-.5 1.1-.1-.1-1.9-.9 .1-.1 1.2h-1l-.1-.9h-1.9l-.2 .9h-.7a.49 .49 0 0 0-.7 .3 .49 .49 0 0 0 .5 .6l.1 .3h.9l.1 .4h-6.7l-.1-6.1h1.6a3.4 3.4 0 0 0 4.4 3.3 3.4 3.4 0 0 0 2-5.1l.7 .1a.68 .68 0 0 0 .5 .8 .68 .68 0 0 0 .8-.5h2.9v.2a1.67 1.67 0 0 0 2.5 1.3 1.67 1.67 0 0 0 0-2.8 1.67 1.67 0 0 0-2.5 1.3l-2.9-.1a.69 .69 0 0 0-.5-.7 .69 .69 0 0 0-.8 .4h-.8a3.4 3.4 0 0 0-3.8-1.5 3.4 3.4 0 0 0-2.5 3.3h-1.6v-4.1h1.1l1.3-.8 .6-.1 .5 .5 .4-.2a.49 .49 0 0 0 .6 0 .49 .49 0 0 0 .1-.7l.4-1.6h5.6a.51 .51 0 0 0 .7 .5 .51 .51 0 0 0 .2-.9 .51 .51 0 0 0-.9 .3l-5.6 .1v-.4h-.6l.2-.6 1-.2 .3-.7h.8a1.51 1.51 0 0 0 1.5 1h1.3a1.51 1.51 0 0 0 1.5-1h.8l.3 .7 .5 .2 3-.1-.4-.5-.4 .5h-1.7l.5-.8h.7l.1 .4 .4-.4-.4-.4-.1 .4h-.7l-.1-.2 .5-.9 .9-.1 .1-.3h-.4v.5h-.3v-.7h.7l-.3-.4-.1 .4h-.3v-.5l-1.2 .1-.1 1.2-.8 .1-.4 .8-.8-.2a.98 .98 0 0 0-.8-.7 .98 .98 0 0 0-1 .5h-.7a.96 .96 0 0 0-1.1-.5 .96 .96 0 0 0-.7 .9l-.8-.2a.93 .93 0 0 0-1.2-.7 .93 .93 0 0 0-.5 1.3l-.5 .3-.4-.4a.93 .93 0 0 0-.8-1.2 .93 .93 0 0 0-.9 1.2 .93 .93 0 0 0 1.3 .6l.3 .4-.6 .2h-2.8l-.1-.6h.4a.91 .91 0 0 0 .7-1.2 .91 .91 0 0 0-1.2-.6 .91 .91 0 0 0-.5 1.3l-.4 .3-.4-.3a1.19 1.19 0 0 0-.9-1.5l-.1-.7h-1.2v1.1l.3-.1 .1 .3a1.18 1.18 0 0 0 1.2 1.5l-.1 .5h-3a.5 .5 0 0 0-.5-.4 .5 .5 0 0 0-.5 .4h-.7l.1-.9h1l.2 .3 1.6-.2v-.5h-.7v.7h-.5v-.7h-.6v.4h-1l.8-.7 .8 .1a.32 .32 0 0 0 .5 .3 .32 .32 0 0 0 0-.6 .32 .32 0 0 0-.5 .2h-.8l.8-.2v-.6h.5v.6h.7v-.8l-1.4 .2-.1-.6 1.5 .1v-.4l-.4 .3h-1.1zM51.8 73.1l.3 .4-.1 .4h.7l.3 .9h-1.4l.1-.6 .8 .3v-.4l-.8 .1zM51.6 74.8h1.3v2.1l-1.4-.3zM53.3 71.6v.9zM53.5 68.1l.4-.4 .1 .9h-.7zM52.7 69l.6-.1-.1-.3h.9l.2 .2-.3 .4h.6l.3 .3-.9 .2v.3a.89 .89 0 0 0-.1 1.5l-.6 .1v1l-1.4 .1 .3-3.1 1.1-.3-.4-.1v.4h-.3zM54.5 72.9h.6a.33 .33 0 0 1 .3 .4 .33 .33 0 0 1-.5 .2l-.5 .4-.2-.4zM61.4 71.9h2.6l.2 1 4 .1 .1 .7-.2 .7h-3.8l-.3 .3 .1 1.1a.59 .59 0 0 0-.6 .4 .59 .59 0 0 0 .3 .7 .53 .53 0 0 0-.3 .6 .53 .53 0 0 0 .6 .4v1.7h.6v.4l.7 .1-.7 .1-.3 .7 .6 .2-.6 .1v.3l-.6 .3v1.5h-3.3l-.3-7 1.1-.1v-4.1h1.3l.3 .4 .1-.4h.2v.4l.5-.3zM62.4 70.1h1.6l-.1 .4h.7l-.1 .8-.4 .2h-.5l.1-.4h-1.1l-.1 .4h-1.2l.6-.6 2-.1 .4 .4v-.5l-.6 .1-.4-.3-.1 .4h-.2v-.4l-.4 .4h-.7z"/>
<path d="M65.3 70.5h.6v-.4l2.6-.3 .1 2.1 1.2 .3-.7 .1 .1 .4-4.9-.1v-.7l.6-.4 .1-.4 .7 .1 .2-.3-.4-.2v.5h-.3zM67.6 79.1h1.3l.6 .6v1.3l-.1 1.1-1.8-.2v2.9l.6-.1 .4-.6 .5 .3 .2-.2-.2-.1 .8-.1a.59 .59 0 0 0 .9-.4 .59 .59 0 0 0-.8-.6l.4-.5h1.2v4.9l-1 .1v3h1v.7a.88 .88 0 0 0-1.3 .6l-.2-.2-.6 .7-.4-.4 .7-.6-1.2-.3-.6 .3 .7 .6-.4 .4-.7-.7-.2 .4-.2-.6-.5-.3a1.73 1.73 0 0 0 1-1.7 1.73 1.73 0 0 0-1.2-1.5h2.3v.8h.7v.5h-.7l.1 1 1.2 .3v-3h-.9l-.4 .4h-3.3l-1.1 1.2-1.1-2.1 .4-.6 .5 .3 1.6-.2 .1-.4h-.4v.5h-.2v-.7h.6l-.4-.6 .7-.7 .9 .2v-2.9h-.7v-.3l.2-.4 .5 .5 1.5-.1 .2-.4h-.4v.4h-.3l.1-.6 .6-.1 .1-.3-.6-.1v-.3l.6-.1v-.5h-1.3zM64.2 76.9l.1 .4h5.2v-1.4l.9-.5v-2.6h3.9l.7 1-.2 .4a.69 .69 0 0 0 0 1 .69 .69 0 0 0 1-.1 .66 .66 0 0 0 1 .1 .66 .66 0 0 0 0-1l-.2-.4 .7-1.1h.3a.57 .57 0 0 0 .9-.4 .57 .57 0 0 0-.9-.5h-1.1a.81 .81 0 0 0-.9-.3 .81 .81 0 0 0-.6 .7l-.5 .2-.2 .4-4-.2 .1-.8 3.8-.1 1.2-1h4.6l.7 5.8-.5 .4h-6.7a2.23 2.23 0 0 0-1.9 2.4h-1.2l-1.2-1.2 .3-.5h-1.2h-2.3v.4h.8l-.4 1.3-1.8-.1-.1-.2h1.7v-.4h-.8v.4l-.4-.4-.5 .4v-1h1.3v-.4h-.8v.4h-.2v-.4l-.9-.3zM60.9 86.1h1.7v.7l2.2 4.5-1 1-.4-.4 .7-.6-.9-.3-.9 .3 .7 .6-.4 .4-.6-.7-.3 .9 .1 .7 .2 .2 .6-.7 .4 .4-.7 .7 1.1 .2 .7-.2-.7-.7 .4-.4 .7 .7-.1 .8-3.9-.1v-7.3h1.7v-.4h-.2v.4h-.5l.1-.4h-.3v.4h-.8l.1-.2 .3 .2zM67.4 93l.2 .4 .7-.7 .4 .4-.7 .7 1.2 .3-.3 .3-.7-.3-.8 .1zM69.5 92.7l.6 .7 .3-1.1 .7 .3 .5-.1v1.4h-1.9l-.6-.8z"/>
<circle cx="77.5" cy="56.5" r=".12"/>
<circle cx="70.3" cy="61.9" r=".31"/>
</g>
<g fill="#fff" stroke="#fff" stroke-width=".39">
<circle cx="62.6" cy="89.4" r=".13"/>
<circle cx="62.6" cy="88.2" r=".13"/>
<circle cx="63.1" cy="88.2" r=".13"/>
<circle cx="62.6" cy="88.8" r=".13"/>
<circle cx="63.1" cy="89.4" r=".13"/>
<circle cx="63.1" cy="88.8" r=".13"/>
<circle cx="70.6" cy="62.2" r=".08"/>
<circle cx="67.4" cy="75.1" r=".08"/>
<circle cx="75.8" cy="74.7" r=".08"/>
<circle cx="72.1" cy="56.5" r=".13"/>
<circle cx="59.4" cy="62.2" r=".08"/>
<circle cx="69" cy="77.5" r=".08"/>
<circle cx="67.2" cy="79.6" r=".08"/>
<circle cx="66.9" cy="83.7" r=".13"/>
<circle cx="54.2" cy="73.4" r=".08"/>
<circle cx="70.1" cy="62.2" r=".08"/>
<circle cx="67.9" cy="77.4" r=".08"/>
<circle cx="67.1" cy="91" r=".08"/>
<circle cx="70.6" cy="61.7" r=".08"/>
<circle cx="70.1" cy="61.7" r=".08"/>
<circle cx="77.5" cy="56.5" r=".13"/>
<circle cx="69.9" cy="54.6" r=".08"/>
<circle cx="58.9" cy="62.2" r=".08"/>
<circle cx="59.4" cy="61.7" r=".08"/>
<circle cx="63.5" cy="56.6" r=".13"/>
<circle cx="59.8" cy="58.2" r=".08"/>
<circle cx="77.2" cy="72.8" r=".08"/>
<circle cx="57.9" cy="64.9" r=".08"/>
<circle cx="58.9" cy="61.7" r=".08"/>
<circle cx="69.3" cy="68.9" r=".08"/>
<circle cx="74.3" cy="72.8" r=".08"/>
<circle cx="63.9" cy="77.3" r=".08"/>
<circle cx="63.1" cy="71" r=".08"/>
<circle cx="62.2" cy="82.6" r=".13"/>
<circle cx="62.9" cy="82.6" r=".13"/>
<circle cx="62.1" cy="74.3" r=".13"/>
<circle cx="62.7" cy="73" r=".13"/>
<circle cx="62.9" cy="81.9" r=".13"/>
<circle cx="62.1" cy="73" r=".13"/>
<circle cx="62.7" cy="73.7" r=".13"/>
<circle cx="62.1" cy="73.7" r=".13"/>
<circle cx="62.2" cy="81.9" r=".13"/>
<circle cx="63.5" cy="81.9" r=".13"/>
<circle cx="67.2" cy="78.5" r=".08"/>
<circle cx="62.7" cy="74.3" r=".13"/>
<circle cx="63.5" cy="82.6" r=".13"/>
<circle cx="61.6" cy="58.6" r=".08"/>
<circle cx="71.4" cy="67.2" r=".08"/>
<circle cx="69.7" cy="75.2" r=".08"/>
<circle cx="75.8" cy="72.1" r=".08"/>
<circle cx="55.6" cy="64.5" r=".08"/>
<circle cx="68.4" cy="68.9" r=".08"/>
<circle cx="67.3" cy="81" r=".08"/>
<circle cx="53.9" cy="73" r=".08"/>
<circle cx="59.5" cy="67.3" r=".08"/>
<circle cx="63.1" cy="86.2" r=".13"/>
<circle cx="75.2" cy="58.2" r=".13"/>
<circle cx="70.6" cy="63.8" r=".08"/>
<circle cx="56.4" cy="57.7" r=".13"/>
<circle cx="62" cy="63.8" r=".08"/>
<circle cx="61.5" cy="63.8" r=".08"/>
<circle cx="74.4" cy="58.2" r=".13"/>
<circle cx="67.2" cy="58.2" r=".13"/>
<circle cx="75.9" cy="58.2" r=".13"/>
<circle cx="70.1" cy="63.8" r=".08"/>
<circle cx="76.7" cy="58.2" r=".13"/>
<circle cx="67.9" cy="58.2" r=".13"/>
<circle cx="70.6" cy="64.3" r=".08"/>
<circle cx="66.4" cy="58.2" r=".13"/>
<circle cx="70.1" cy="64.3" r=".08"/>
<circle cx="62" cy="64.3" r=".08"/>
<circle cx="61.5" cy="64.3" r=".08"/>
<circle cx="69.3" cy="70.4" r=".13"/>
<circle cx="56.4" cy="56.9" r=".13"/>
<circle cx="73.7" cy="58.2" r=".13"/>
<circle cx="55.1" cy="74.1" r=".08"/>
<circle cx="54.4" cy="75.5" r=".08"/>
<circle cx="67.9" cy="75.7" r=".08"/>
<circle cx="57.8" cy="72.8" r=".08"/>
<circle cx="57.9" cy="74" r=".08"/>
<circle cx="65.3" cy="58.5" r=".08"/>
<circle cx="64.5" cy="58.5" r=".08"/>
<circle cx="75.3" cy="74.8" r=".08"/>
<circle cx="76.3" cy="74.8" r=".08"/>
<circle cx="53.9" cy="74" r=".08"/>
<circle cx="67.8" cy="78.5" r=".08"/>
<circle cx="55" cy="71.5" r=".08"/>
<circle cx="70.2" cy="83.6" r=".08"/>
<circle cx="65.2" cy="82.5" r=".08"/>
<circle cx="54.4" cy="74.4" r=".08"/>
<circle cx="56.1" cy="75.8" r=".08"/>
<circle cx="69.7" cy="74.2" r=".08"/>
<circle cx="58.9" cy="64.9" r=".08"/>
<circle cx="68.4" cy="75.1" r=".08"/>
<circle cx="55.6" cy="75.8" r=".08"/>
<circle cx="71.4" cy="68.2" r=".08"/>
<circle cx="57.3" cy="74.5" r=".08"/>
<circle cx="54.9" cy="75.7" r=".08"/>
<circle cx="58.3" cy="64.4" r=".08"/>
<circle cx="61.8" cy="70.2" r=".08"/>
<circle cx="63.9" cy="76.3" r=".08"/>
<circle cx="66.6" cy="68.4" r=".08"/>
<circle cx="57.4" cy="75.1" r=".08"/>
<circle cx="64.6" cy="75.8" r=".08"/>
<circle cx="69.7" cy="73.2" r=".08"/>
<circle cx="74.9" cy="72.8" r=".08"/>
<circle cx="76.7" cy="72.8" r=".08"/>
<circle cx="57.7" cy="58.1" r=".08"/>
<circle cx="60.2" cy="58.7" r=".08"/>
<circle cx="62.1" cy="58.1" r=".08"/>
<circle cx="77.9" cy="72.3" r=".08"/>
<circle cx="57.9" cy="66.3" r=".08"/>
<circle cx="55.1" cy="56.1" r=".08"/>
<circle cx="68.9" cy="92.5" r=".63"/>
<circle cx="56.5" cy="62.2" r=".9"/>
<circle cx="63.2" cy="92.5" r=".63"/>
<circle cx="68" cy="95.1" r=".32"/>
<circle cx="69.8" cy="95.1" r=".32"/>
<circle cx="65.9" cy="95.8" r=".32"/>
<circle cx="65.8" cy="94.1" r=".32"/>
<circle cx="62.3" cy="95.1" r=".32"/>
<circle cx="64.1" cy="95.1" r=".32"/>
<circle cx="69.7" cy="89" r=".32"/>
<circle cx="75.6" cy="62.2" r=".9"/>
<circle cx="66" cy="89.5" r=".9"/>
<circle cx="55.3" cy="65.6" r=".5"/>
<circle cx="56.3" cy="70.7" r=".5"/>
<circle cx="54.2" cy="70.7" r=".5"/>
<circle cx="55.9" cy="54.6" r=".32"/>
<circle cx="58.4" cy="54.6" r=".32"/>
<circle cx="61" cy="54.6" r=".32"/>
<circle cx="63.5" cy="54.6" r=".32"/>
<circle cx="66" cy="54.6" r=".32"/>
<circle cx="68.6" cy="54.6" r=".32"/>
<circle cx="71.1" cy="54.6" r=".32"/>
<circle cx="73.7" cy="54.6" r=".32"/>
<circle cx="76.2" cy="54.6" r=".32"/>
</g>
<text font-size="6.2" x="649.8" y="501.4">PART NO. 100069026-001</text>
<g font-size="4.4">
<text x="784.1" y="522.7">PCB FABRICATION</text>
<text x="777.3" y="528.6">SUPI</text>
<text x="790.8" y="528.6">PLATFORM BOARD</text>
<text x="757.3" y="543.9">D</text>
<text x="790.7" y="543.6">100069026</text>
<text x="851.2" y="543.5">1</text>
<text x="753.3" y="552.4">1:1</text>
</g>
<g font-size="2.8">
<text x="24.1" y="4.5">17</text>
<text x="74.9" y="4.5">16</text>
<text x="125.7" y="4.5">15</text>
<text x="176.5" y="4.5">14</text>
<text x="227.3" y="4.5">13</text>
<text x="278.1" y="4.5">12</text>
<text x="328.9" y="4.5">11</text>
<text x="379.7" y="4.5">10</text>
<text x="430.5" y="4.5">9</text>
<text x="481.3" y="4.5">8</text>
<text x="532.1" y="4.5">7</text>
<text x="582.9" y="4.5">6</text>
<text x="633.7" y="4.5">5</text>
<text x="684.5" y="4.5">4</text>
<text x="735.3" y="4.5">3</text>
<text x="786.1" y="4.5">2</text>
<text x="836.9" y="4.5">1</text>
<text x="859.3" y="25.5">K</text>
<text x="859.5" y="76.3">J</text>
<text x="63.8" y="121.1">FRONT</text>
<text x="65.6" y="121.1">C</text>
<text x="69.8" y="121.1">PPER</text>
<text x="859.8" y="127.1">I</text>
<text x="859.3" y="177.9">H</text>
<text x="859.3" y="228.7">G</text>
<text x="859.5" y="279.5">F</text>
<text x="859.4" y="330.3">E</text>
<text x="859.3" y="381.1">D</text>
<text x="859.3" y="431.9">C</text>
<text x="859.3" y="482.7">B</text>
<text x="671.6" y="510.3">MIL-STD-</text>
<text x="636.4" y="517.6">NOT</text>
<text x="638.3" y="517.6">DO SCALE THIS DRAWING</text>
<text x="684.6" y="522.3">CHK</text>
<text x="593.7" y="532.2">RELATED PARTS</text>
<text x="630.2" y="529">UNLESS</text>
<text x="684.7" y="528.9">APVD</text>
<text x="802.5" y="529">ARE</text>
<text x="806.7" y="529">INCHES</text>
<text x="859.5" y="533.5">A</text>
<text x="583.3" y="537.3">TYPE</text>
<text x="593.5" y="537.2">NUMBER</text>
<text x="614.8" y="537.3">CFG</text>
<text x="622.1" y="537.5">REV</text>
<text x="684.7" y="535.6">APVD</text>
<text x="583.3" y="542.9">SCH</text>
<text x="593.5" y="542.9">100046138</text>
<text x="614.8" y="542.9">001</text>
<text x="624.1" y="542.9">2</text>
<text x="641.4" y="541.5">TOLERANCE ON</text>
<text x="666.1" y="541.5">DECIMALS</text>
<text x="684.8" y="542.5">APVD</text>
<text x="687.6" y="541.5">AN</text>
<text x="593.5" y="547.4">100064667</text>
<text x="597.4" y="547.4">PWA</text>
<text x="614.8" y="547.4">001</text>
<text x="624.1" y="547.7">1</text>
<text x="645.8" y="547.4">.01</text>
<text x="692.5" y="548.7">APVD</text>
<text x="24.1" y="556.9">17</text>
<text x="74.9" y="556.9">16</text>
<text x="125.7" y="556.9">15</text>
<text x="176.5" y="556.9">14</text>
<text x="227.3" y="556.9">13</text>
<text x="278.1" y="556.9">12</text>
<text x="328.9" y="556.9">11</text>
<text x="379.7" y="556.9">10</text>
<text x="430.5" y="556.9">9</text>
<text x="481.3" y="556.9">8</text>
<text x="532.1" y="556.9">7</text>
<text x="582.9" y="556.9">6</text>
<text x="583.3" y="552">EBOM</text>
<text x="593.7" y="552">100064667</text>
<text x="614.8" y="552">001</text>
<text x="624.1" y="552.2">1</text>
<text x="633.7" y="556.9">5</text>
<text x="684.5" y="556.9">4</text>
<text x="700.6" y="553.6">DIRECTION</text>
<text x="735.3" y="556.9">3</text>
<text x="736.4" y="553.6">DATE</text>
<text x="786.1" y="556.9">2</text>
<text x="836.9" y="556.9">1</text>
<text x="840.5" y="553.6">BY</text>
</g>
<g font-size="2.7">
<text x="790.1" y="9.4">REVISION</text>
<text x="804.6" y="9.4">HISTORY</text>
<text x="738" y="14.6">REV</text>
<text x="774.8" y="14.6">DESCRIPTION</text>
<text x="819.2" y="14.6">DWN</text>
<text x="828.7" y="14.6">CHK</text>
<text x="841.3" y="14.6">APVD</text>
<text x="746.8" y="19.8">ENGR RELEASE PER</text>
<text x="767.8" y="548.5">FILENAME:</text>
<text x="783.7" y="548.5">100064667.kicad_pcb</text>
<text x="767.7" y="552.9">SHEET: Front</text>
<text x="788" y="552.9">Copper</text>
<text x="837.7" y="552.9">SHEET: 1/1</text>
</g>
<g font-size="2.5">
<text x="2.2" y="25.3">K</text>
<text x="2.4" y="76.1">J</text>
<text x="2.6" y="126.9">I</text>
<text x="2.1" y="177.7">H</text>
<text x="2.2" y="228.5">G</text>
<text x="2.3" y="279.3">F</text>
<text x="2.2" y="330.1">E</text>
<text x="2.2" y="380.9">D</text>
<text x="2.2" y="431.7">C</text>
<text x="2.2" y="482.5">B</text>
<text x="2.3" y="533.3">A</text>
</g>
<g font-size="1.8">
<text x="839.4" y="18">ENG</text>
<text x="841.9" y="18">APPROVAL PER</text>
<text x="756.2" y="538.6">SIZE</text>
<text x="772.8" y="538.6">CAGE CODE</text>
<text x="791.1" y="538.5">DRAWING NO.</text>
<text x="850.8" y="538.7">REV</text>
<text x="753.9" y="547.5">SCALE</text>
</g>
</svg>
